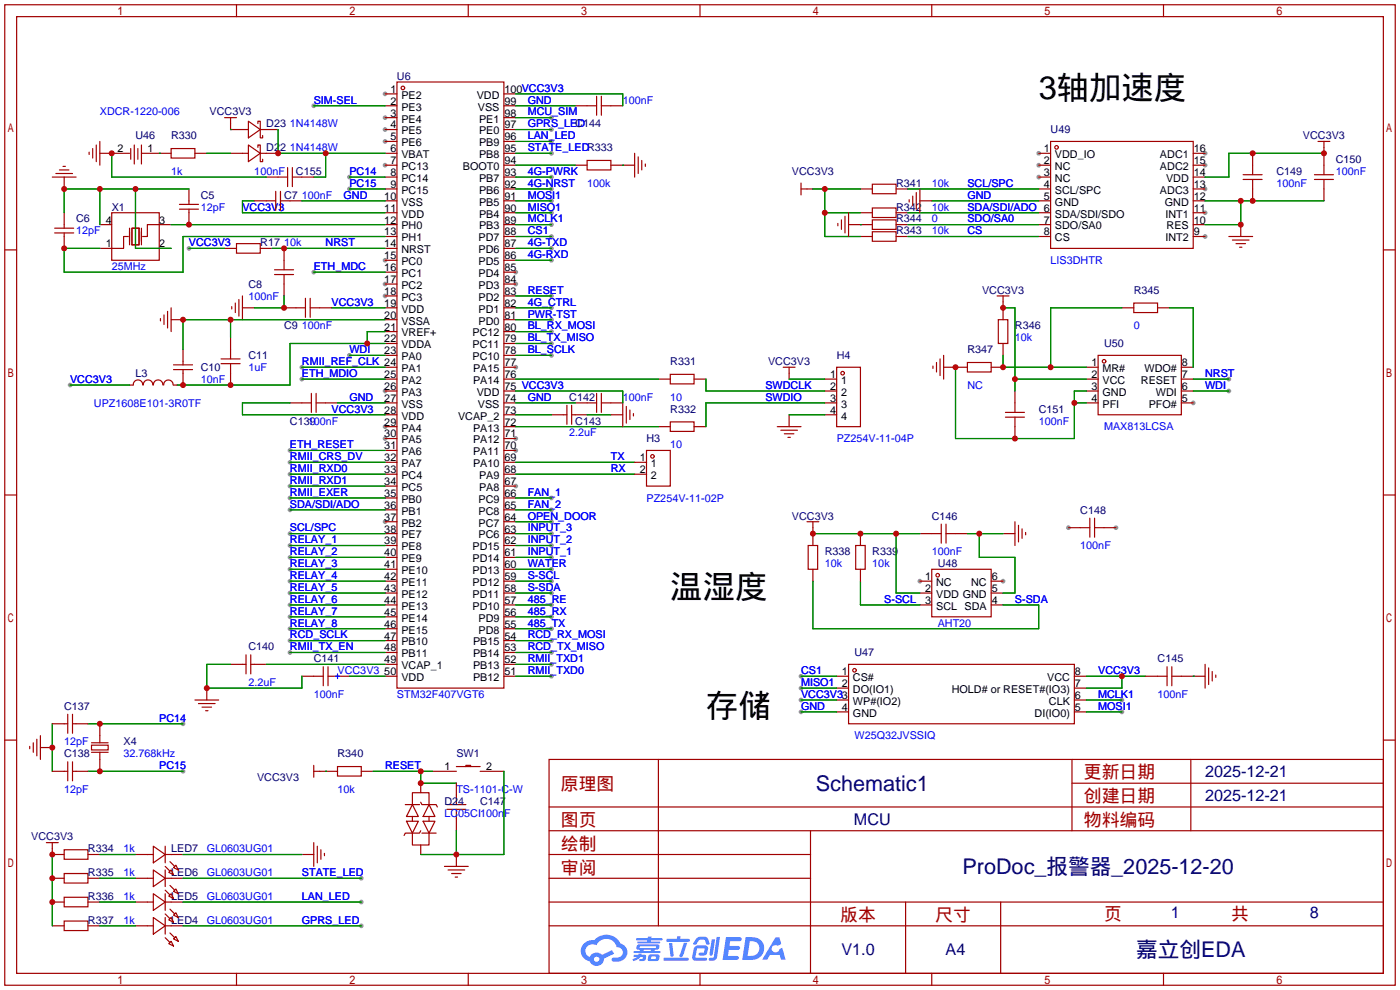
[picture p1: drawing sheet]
<svg xmlns="http://www.w3.org/2000/svg" width="299mm" height="212mm" viewBox="0 0 299 212" stroke-linecap="round" stroke-linejoin="round" font-family="sans-serif">
<g fill="#999">
<circle cx="82.3" cy="20.1" r=".51"/>
<circle cx="82.3" cy="25.1" r=".51"/>
<circle cx="82.3" cy="27.7" r=".51"/>
<circle cx="82.3" cy="30.2" r=".51"/>
<circle cx="82.3" cy="35.3" r=".51"/>
<circle cx="82.3" cy="55.6" r=".51"/>
<circle cx="82.3" cy="60.7" r=".51"/>
<circle cx="82.3" cy="63.2" r=".51"/>
<circle cx="82.3" cy="83.6" r=".51"/>
<circle cx="82.3" cy="91.2" r=".51"/>
<circle cx="82.3" cy="93.7" r=".51"/>
<circle cx="82.3" cy="111.5" r=".51"/>
<circle cx="110.2" cy="103.9" r=".51"/>
<circle cx="110.2" cy="96.3" r=".51"/>
<circle cx="110.2" cy="93.7" r=".51"/>
<circle cx="110.2" cy="78.5" r=".51"/>
<circle cx="110.2" cy="60.7" r=".51"/>
<circle cx="110.2" cy="58.2" r=".51"/>
<circle cx="196.6" cy="124.2" r=".51"/>
<circle cx="214.4" cy="124.2" r=".51"/>
<circle cx="222" cy="32.8" r=".51"/>
<circle cx="222" cy="35.3" r=".51"/>
<circle cx="222" cy="37.8" r=".51"/>
<circle cx="257.6" cy="50.5" r=".51"/>
<circle cx="257.6" cy="45.5" r=".51"/>
<circle cx="257.6" cy="40.4" r=".51"/>
<circle cx="257.6" cy="35.3" r=".51"/>
<circle cx="257.6" cy="32.8" r=".51"/>
<circle cx="228.3" cy="112.8" r=".51"/>
<circle cx="238.5" cy="112.8" r=".51"/>
<circle cx="255" cy="86.1" r=".51"/>
<circle cx="64.5" cy="81" r=".51"/>
<circle cx="67.1" cy="58.2" r=".51"/>
<circle cx="117.9" cy="144.5" r=".51"/>
<circle cx="117.9" cy="142" r=".51"/>
<circle cx="62" cy="139.4" r=".51"/>
<circle cx="62" cy="101.3" r=".51"/>
<circle cx="62" cy="103.9" r=".51"/>
<circle cx="62" cy="106.4" r=".51"/>
<circle cx="62" cy="98.8" r=".51"/>
<circle cx="40.4" cy="53.1" r=".51"/>
<circle cx="15" cy="82.3" r=".51"/>
<circle cx="64.5" cy="78.5" r=".51"/>
<circle cx="67.1" cy="22.6" r=".51"/>
<circle cx="74.7" cy="37.8" r=".51"/>
<circle cx="74.7" cy="40.4" r=".51"/>
<circle cx="39.1" cy="154.7" r=".51"/>
<circle cx="39.1" cy="164.8" r=".51"/>
<circle cx="74.7" cy="75.9" r=".51"/>
<circle cx="62" cy="96.3" r=".51"/>
<circle cx="62" cy="109" r=".51"/>
<circle cx="62" cy="114" r=".51"/>
<circle cx="62" cy="116.6" r=".51"/>
<circle cx="62" cy="119.1" r=".51"/>
<circle cx="62" cy="121.7" r=".51"/>
<circle cx="62" cy="124.2" r=".51"/>
<circle cx="62" cy="126.7" r=".51"/>
<circle cx="62" cy="129.3" r=".51"/>
<circle cx="62" cy="131.8" r=".51"/>
<circle cx="62" cy="134.4" r=".51"/>
<circle cx="62" cy="136.9" r=".51"/>
<circle cx="117.9" cy="139.4" r=".51"/>
<circle cx="117.9" cy="136.9" r=".51"/>
<circle cx="117.9" cy="134.4" r=".51"/>
<circle cx="117.9" cy="131.8" r=".51"/>
<circle cx="117.9" cy="129.3" r=".51"/>
<circle cx="117.9" cy="126.7" r=".51"/>
<circle cx="117.9" cy="124.2" r=".51"/>
<circle cx="117.9" cy="121.7" r=".51"/>
<circle cx="117.9" cy="119.1" r=".51"/>
<circle cx="117.9" cy="116.6" r=".51"/>
<circle cx="117.9" cy="114" r=".51"/>
<circle cx="117.9" cy="111.5" r=".51"/>
<circle cx="117.9" cy="106.4" r=".51"/>
<circle cx="117.9" cy="109" r=".51"/>
<circle cx="117.9" cy="75.9" r=".51"/>
<circle cx="117.9" cy="73.4" r=".51"/>
<circle cx="117.9" cy="70.9" r=".51"/>
<circle cx="117.9" cy="68.3" r=".51"/>
<circle cx="117.9" cy="65.8" r=".51"/>
<circle cx="117.9" cy="63.2" r=".51"/>
<circle cx="117.9" cy="55.6" r=".51"/>
<circle cx="117.9" cy="53.1" r=".51"/>
<circle cx="117.9" cy="50.5" r=".51"/>
<circle cx="117.9" cy="48" r=".51"/>
<circle cx="117.9" cy="45.5" r=".51"/>
<circle cx="117.9" cy="42.9" r=".51"/>
<circle cx="117.9" cy="40.4" r=".51"/>
<circle cx="117.9" cy="37.8" r=".51"/>
<circle cx="117.9" cy="32.8" r=".51"/>
<circle cx="117.9" cy="30.2" r=".51"/>
<circle cx="117.9" cy="27.7" r=".51"/>
<circle cx="117.9" cy="25.1" r=".51"/>
<circle cx="77.2" cy="187.7" r=".51"/>
<circle cx="77.2" cy="192.8" r=".51"/>
<circle cx="77.2" cy="197.9" r=".51"/>
<circle cx="171.2" cy="144.5" r=".51"/>
<circle cx="171.2" cy="147.1" r=".51"/>
<circle cx="171.2" cy="149.6" r=".51"/>
<circle cx="171.2" cy="152.1" r=".51"/>
<circle cx="239.8" cy="152.1" r=".51"/>
<circle cx="239.8" cy="149.6" r=".51"/>
<circle cx="262.6" cy="81" r=".51"/>
<circle cx="262.6" cy="83.6" r=".51"/>
</g>
<g fill="none" stroke="#a10000" stroke-width=".25">
<path d="M1 1h297.2v209.6h-297.2zM3.6 3.6h292.1v204.4h-292.1zM50.5 1v2.6M100.1 1v2.6M149.6 1v2.6M199.1 1v2.6M248.7 1v2.6M1 53.4h2.6M295.7 53.4h2.5M1 105.8h2.6M295.7 105.8h2.5M1 158.2h2.6"/>
<path d="M295.7 158.2h2.5M117.3 162.3h178.4v45.7h-178.4zM117.3 177.5h178.4M117.3 172.5h178.4M140.7 162.3v35.6M173.2 177.5v30.5M229.1 162.3v15.2M229.1 167.4h66.6M254.5 162.3v15.2M117.3 182.6h55.9M117.3 197.9h178.4M117.3 192.8h178.4"/>
<path d="M117.3 187.7h55.9M193.5 192.8v15.2M213.9 192.8v15.2M50.5 208v2.6M100.1 208v2.6M149.6 208v2.6M199.1 208v2.6M248.7 208v2.6"/>
</g>
<g fill="#5487ff">
<path d="M155.2 200.3h2.6a.48 .48 0 0 1 .7 .4 .48 .48 0 0 1-.6 .4h-1.8l-.2 1.1h1.9a.43 .43 0 0 1 .4 .4 .43 .43 0 0 1-.5 .4h-1.9l-.2 1.3h1.7a.45 .45 0 0 1 .5 .2 .45 .45 0 0 1-.1 .6h-3.3z"/>
<path d="M165.7 200.3h.9l.4 1.5-.8 .3a.84 .84 0 0 0-1.2 .3 .84 .84 0 0 0 .4 1.1 .84 .84 0 0 0 1.1-.4l.1-.2 .6-.3 .7 2.5h-1l-.2-1h-2.1l-.6 1h-1.1z"/>
<path d="M152.1 200.8h.7l-.5 3.1a.36 .36 0 0 1-.3 .3 .36 .36 0 0 1-.4-.3z"/>
<path d="M153.2 200.2h.7l-.6 4.3a1.13 1.13 0 0 1-1.8 .6l.2-.4h.7l.2-.2z"/>
<path d="M148.9 200.6l.6-.4h1a.77 .77 0 0 1 .9 .5l.3 1-.2 .2h-.5l-.3-.9-.2-.2-1 .1-.7 1-.6-.1-.1-.2z"/>
<path d="M148.4 202.4l.6-.3h1.7a.81 .81 0 0 1 .7 .5 .81 .81 0 0 1-.2 .8 .81 .81 0 0 1-.9 .8h-.7a.32 .32 0 0 1-.3-.3 .32 .32 0 0 1 .4-.3h.7l.2-.9-1.6 .1-.4 1.8 2.2 .1a.32 .32 0 0 1 .3 .4 .32 .32 0 0 1-.4 .2h-2.2l-.5-.3-.1-.5z"/>
<path d="M141.9 204.7h5a.33 .33 0 0 1 .3 .3 .33 .33 0 0 1-.3 .3h-4.9l-.2-.1z"/>
<path d="M146.1 201.5h.8l-.7 2a.98 .98 0 0 1-.7 1.1l-.3-.3z"/>
<path d="M143 201.6h.7l.3 2.5a.34 .34 0 0 1-.3 .4 .34 .34 0 0 1-.4-.3z"/>
<path d="M142.5 200.7h2.1l.3-.6h.6l-.1 .6h1.7a.32 .32 0 0 1 .4 .3 .32 .32 0 0 1-.4 .3h-4.5l-.2-.2z"/>
<path d="M135.5 204.1h.9l.1-.3h.6v.3h.8a.82 .82 0 0 1-.5 1.3h-.8v-.4l.7-.1 .1-.3a.68 .68 0 0 0-1 .4l-1.1 .4-.1-.4 .9-.5h-.7z"/>
<path d="M136 200.5h2.4l.1-.3h.7v.3h2.2l.2 .3-.2 .2h-2.3v.2h1.8l.2 .3-.2 .1h-4.5l-.1-.4h2l.1-.2h-2.3l-.1-.2z"/>
<path d="M159.4 200.3l-.8 4.9h1.7a2.5 2.5 0 0 0 3-2.5 2.5 2.5 0 0 0-3.1-2.4zM160.3 201.1a1.61 1.61 0 0 1 2 1.5 1.61 1.61 0 0 1-1.8 1.7h-.7z"/>
<path d="M136.2 202a.55 .55 0 0 0-.2 .8 .55 .55 0 0 0 .7 .2l.1 .3h-1.3v.3l5.4 .1 .3-.2-.2-.2h-1.2l.2-.3a.7 .7 0 0 0 .8-.3 .7 .7 0 0 0 0-.8l-4.2-.1zM136.8 202.3l3.3-.1 .1 .1-.2 .3h-3.2zM137.5 203h1.7l-.2 .3h-1.4z"/>
<path d="M138.6 204.2a1.05 1.05 0 0 0 0 1.2 2.91 2.91 0 0 0 2.2-.2 .98 .98 0 0 0 0-1.2h-1.6zM139.2 204.5l.9-.1 .1 .4-.2 .2-.8-.1z"/>
<path d="M124.9 201.6a2.23 2.23 0 0 0-.7 2.3 2.23 2.23 0 0 0 1.8 1.6 1.58 1.58 0 0 0 1.8 .9 1.58 1.58 0 0 0 1.3-1.5l2.2-1.1-.5-.7-2.1 1a1.65 1.65 0 0 0-2.7 .4 1.45 1.45 0 0 1-.8-1.9 1.45 1.45 0 0 1 2-.7l.3 .1a2.3 2.3 0 0 1 2.3-1.3 2.3 2.3 0 0 1 2 1.7 1.12 1.12 0 0 1 1.3 1 1.12 1.12 0 0 1-1.1 1.2h-.7a.45 .45 0 0 0-.6 .4 .45 .45 0 0 0 .5 .5 2.21 2.21 0 0 0 2.2-.5 2.21 2.21 0 0 0 .5-2.3 2.13 2.13 0 0 0-1.3-1.1 3.3 3.3 0 0 0-5.6-.7l-1.1 .1zM127 205a.57 .57 0 0 1 1.1 0 .57 .57 0 0 1-1.1 0z"/>
</g>
<g fill="none" stroke="#a10000" stroke-width=".25">
<path d="M84.8 17.5h22.9v129.6h-22.9zM11.2 37.8h5.1M11.9 37.1h3.6M12.7 36.3h2M13.5 35.6h.5M13.7 37.8v2.6M19 32.5v.5M19.8 31.8v2M20.6 31v3.5M21.3 32.8h6.4M21.3 30.2v5.1M27.9 31.8v2.2"/>
<path d="M28.7 31v4.1M29.5 31.8v2.2M30.2 32.8h6.4M30.2 31v4.1M36.6 31.8h5.1v2h-5.1zM41.7 32.8h2.5M48 25.1h2.5M49.3 25.1v2.6h3.8M49.3 32.8h3.8M53.1 31l2.5 1.8-2.5 1.7zM53.1 25.9l2.5 1.8-2.5 1.8zM55.1 31.5v-.5h.5v3.5h.5v-.5"/>
<path d="M55.1 26.4v-.5h.5v3.6h.5v-.5M55.6 27.7h3.8M55.6 32.8h3.8M56.9 37.8h4.6M61.5 35.8v4.1M62.5 37.8h4.6M62.5 35.8v4.1M82.3 20.1h2.5M82.3 22.6h2.5M82.3 25.1h2.5M82.3 27.7h2.5M82.3 30.2h2.5"/>
<path d="M82.3 32.8h2.5M82.3 35.3h2.5M82.3 37.8h2.5M107.7 20.1h2.5M107.7 22.6h2.5M107.7 25.1h2.5M107.7 27.7h2.5M107.7 30.2h2.5M107.7 32.8h2.5M107.7 35.3h2.5M107.7 37.8h2.5M122.9 22.6h4.6"/>
<path d="M122.9 35.3h2.6M125.5 34.3h5.1v2h-5.1zM127.5 20.6v4M128.5 22.6h4.6M128.5 20.6v4M130.6 35.3h5M135.6 32.8v5M136.4 33.5v3.6M137.2 34.3v2M137.9 35.1v.5M171.2 39.1v2.6M186.4 39.4h5.1v2h-5.1z"/>
<path d="M222 32.8h2.5M222 35.3h2.5M222 37.8h2.5M224.5 30.2h30.5v22.9h-30.5zM255 32.8h2.6M255 35.3h2.6M255 37.8h2.6M265.7 37.3h4M265.7 38.4h4M267.7 32.8v4.5M267.7 38.4v4.5M280.9 37.3h4.1"/>
<path d="M280.9 38.4h4.1M281.7 30.2h2.5M283 30.2v7.1M283 38.4v4.5M11.7 48.8h4M11.7 49.8h4M13.7 45.5v3.3M13.7 49.8v3.3M21.3 48h2.6M23.9 45.5h10.1v10.1h-10.1zM27.4 50.5h-1v2.6h-5.1M27.7 48.8v3.5"/>
<path d="M28.2 48.8h1.5v3.5h-1.5zM30.2 48.8v3.5M34 53.1h2.6M36.6 48h-5.1v2.5h-1M38.4 44.7h4M38.4 43.7h4M40.4 40.4v3.3M40.4 44.7v3.3M48 53.1h2.5M50.5 52.1h5.1v2h-5.1zM54.4 42.9h4.5M55.6 53.1h2.6"/>
<path d="M58.7 58.7h4M58.7 57.7h4M58.9 40.9v4.1M59.9 42.9h4.6M59.9 40.9v4.1M60.7 53.1v4.6M60.7 58.7v4.5M82.3 40.4h2.5M82.3 42.9h2.5M82.3 45.5h2.5M82.3 48h2.5M82.3 50.5h2.5"/>
<path d="M82.3 53.1h2.5M82.3 55.6h2.5M82.3 58.2h2.5M107.7 40.4h2.5M107.7 42.9h2.5M107.7 45.5h2.5M107.7 48h2.5M107.7 50.5h2.5M107.7 53.1h2.5M107.7 55.6h2.5M107.7 58.2h2.5M171.2 40.4h2.5"/>
<path d="M179.1 47.8v.5M179.8 47v2M180.6 46.2v3.6M181.4 48h5M181.4 45.5v5M183.9 40.4h2.5M183.9 45.5h2.5M183.9 50.5h2.5M186.4 44.4h5.1v2.1h-5.1zM186.4 49.5h5.1v2.1h-5.1zM186.4 47h5.1v2h-5.1zM191.5 40.4h2.6"/>
<path d="M191.5 45.5h2.6M191.5 48h2.6M191.5 50.5h2.6M194.3 42.7v.5M195.1 41.9v2M195.8 41.1v3.6M196.6 42.9h2.5M196.6 40.4v5.1M222 40.4h2.5M222 42.9h2.5M222 45.5h2.5M222 48h2.5"/>
<path d="M222 50.5h2.5M255 40.4h2.6M255 42.9h2.6M255 45.5h2.6M255 48h2.6M255 50.5h2.6M262.6 50.5h5.1M263.4 51.3h3.6M264.2 52.1h2M264.9 52.8h.5M265.2 48v2.5M34.3 68.1v.5"/>
<path d="M35.1 67.3v2M35.8 66.5v3.6M36.6 68.3h2.5M36.6 65.8v5.1M37.1 79h4M37.1 78h4M39.1 74.7v3.3M39.1 79v3.3M47.2 77.7h4.1M47.2 76.7h4.1M49.3 72.1v4.6M49.3 77.7v4.6"/>
<path d="M49.5 65.5v.5M50.3 64.8v2M51.1 64v3.6M51.8 65.8h2.6M51.8 63.2v5.1M60.7 65.8h4.6M65.3 63.8v4M66.3 65.8h4.6M66.3 63.8v4M82.3 60.7h2.5M82.3 63.2h2.5M82.3 65.8h2.5"/>
<path d="M82.3 68.3h2.5M82.3 70.9h2.5M82.3 73.4h2.5M82.3 75.9h2.5M82.3 78.5h2.5M107.7 60.7h2.5M107.7 63.2h2.5M107.7 65.8h2.5M107.7 68.3h2.5M107.7 70.9h2.5M107.7 73.4h2.5M107.7 75.9h2.5"/>
<path d="M107.7 78.5h2.5M167.4 78.5h2.5M168.7 78.5v2.5M178.8 78.5h5.1v12.7h-5.1zM199.4 78.2v.5M200.2 77.5v2M200.9 76.7v3.6M201.7 78.5h5.1M201.7 75.9v5.1M206.8 77.5h5v2h-5zM211.8 78.5h2.6M213.1 63.2h2.5"/>
<path d="M213.4 68.3h2v5.1h-2zM214.4 63.2v5.1M214.4 73.4v2.5M232.2 78.5h2.5M234.7 75.9h17.8v12.7h-17.8zM239.8 65.8h2.5M242.3 64.8h5.1v2h-5.1zM247.4 65.8h2.5M252.5 78.5h2.5M27.7 82.3h.7M28.5 82.3a1.01 1.01 0 0 1 1-1.1 1.01 1.01 0 0 1 1 1.1M30.6 82.3a1.01 1.01 0 0 1 1-1.1 1.01 1.01 0 0 1 1.1 1.1"/>
<path d="M32.8 82.3a1.01 1.01 0 0 1 1-1.1 1.01 1.01 0 0 1 1 1.1M35 82.3a1.01 1.01 0 0 1 1-1.1 1.01 1.01 0 0 1 1 1.1M37.1 82.3h.7M62 86.1h4.5M66.5 84.1v4M67.6 86.1h4.5M67.6 84.1v4M82.3 81h2.5M82.3 83.6h2.5M82.3 86.1h2.5M82.3 88.6h2.5M82.3 91.2h2.5"/>
<path d="M82.3 93.7h2.5M82.3 96.3h2.5M82.3 98.8h2.5M107.7 81h2.5M107.7 83.6h2.5M107.7 86.1h2.5M107.7 88.6h2.5M107.7 91.2h2.5M107.7 93.7h2.5M107.7 96.3h2.5M107.7 98.8h2.5M117.9 88.6h3.3"/>
<path d="M121.2 86.6v4.1M122.2 88.6h3.3M122.2 86.6v4.1M122.9 86.1h4.6M127.5 84.1v4M128.5 86.1h4.6v5.1M128.5 84.1v4M130.6 88.6h2.5M133.9 86.9v3.5M134.6 87.6v2.1M135.4 88.4v.5M135.6 98.8h2.6"/>
<path d="M138.2 96.3h5.1v7.6h-5.1zM140.7 81h2.6M140.7 91.2h2.6M143.3 80h5v2h-5zM143.3 90.2h5v2h-5zM148.3 81h2.6M148.3 91.2h2.6M166.1 91.2h5.1M166.9 91.9h3.5M167.6 92.7h2.1M168.4 93.5h.5M168.7 88.6v2.6"/>
<path d="M176.3 81h2.5M176.3 83.6h2.5M176.3 86.1h2.5M176.3 88.6h2.5M214.9 88.1h4M214.9 89.2h4M216.9 83.6v4.5M216.9 89.2v4.5M232.2 81h2.5M232.2 83.6h2.5M232.2 86.1h2.5M252.5 81h2.5"/>
<path d="M252.5 83.6h2.5M252.5 86.1h2.5M82.3 101.3h2.5M82.3 103.9h2.5M82.3 106.4h2.5M82.3 109h2.5M82.3 111.5h2.5M82.3 114h2.5M82.3 116.6h2.5M82.3 119.1h2.5M107.7 101.3h2.5M107.7 103.9h2.5"/>
<path d="M107.7 106.4h2.5M107.7 109h2.5M107.7 111.5h2.5M107.7 114h2.5M107.7 116.6h2.5M107.7 119.1h2.5M135.6 101.3h2.6M172.5 111.5h2.5M172.7 116.6h2.1v5.1h-2.1zM173.7 111.5v5.1M182.9 116.6h2v5.1h-2zM183.9 114v2.6"/>
<path d="M196.6 114h4.6M201.2 112v4.1M202.2 114h4.6M202.2 112v4.1M214.4 114h2.5M216.9 111.5v5.1M217.7 112.3v3.5M218.4 113v2.1M219.2 113.8v.5M228.3 112.8h4.6M232.9 110.7v4.1M233.9 112.8h4.6"/>
<path d="M233.9 110.7v4.1M52.6 140v4M53.6 140v4M82.3 121.7h2.5M82.3 124.2h2.5M82.3 126.7h2.5M82.3 129.3h2.5M82.3 131.8h2.5M82.3 134.4h2.5M82.3 136.9h2.5M82.3 139.4h2.5M107.7 121.7h2.5"/>
<path d="M107.7 124.2h2.5M107.7 126.7h2.5M107.7 129.3h2.5M107.7 131.8h2.5M107.7 134.4h2.5M107.7 136.9h2.5M107.7 139.4h2.5M173.7 121.7v2.5M183.9 121.7v2.5M196.6 124.2h2.5M196.6 126.7h2.5M196.6 129.3h2.5"/>
<path d="M199.1 121.7h12.7v10.1h-12.7zM211.8 124.2h2.6M211.8 126.7h2.6M211.8 129.3h2.6M6.3 159.5v.5M7.1 158.8v2M7.9 158v3.5M8.6 159.8h2.6M8.6 157.2v5.1M11.2 154.7h3.3M14.5 152.7v4M15.5 152.7v4"/>
<path d="M15.5 154.7h3.3M19.6 159.3h3.5v1h-3.5zM19.6 158.8h3.5M21.3 154.7v4.1M41.7 149.6h5M42.4 150.4h3.6M43.2 151.1h2M43.9 151.9h.5M44.2 147.1v2.5M49.3 142h3.3M53.6 142h3.3M64.5 144.5h4.6"/>
<path d="M69.1 142.5v4.1M70.1 144.5h4.6M70.1 142.5v4.1M82.3 142h2.5M82.3 144.5h2.5M107.7 142h2.5M107.7 144.5h2.5M178.8 144.5h2.6M178.8 149.6h2.6M178.8 147.1h2.6M178.8 152.1h2.6M181.4 142h48.2v12.7h-48.2z"/>
<path d="M229.6 144.5h2.6M229.6 149.6h2.6M229.6 147.1h2.6M229.6 152.1h2.6M244.9 144.5h4.5M249.4 142.5v4.1M250.4 144.5h7.2M250.4 142.5v4.1M257.6 142v5.1M258.3 142.7v3.6M259.1 143.5v2M259.8 144.3v.5"/>
<path d="M11.2 164.8h3.3M14.5 162.8v4.1M15.5 162.8v4.1M15.5 164.8h3.3M19.6 160.8h3.5M21.3 160.8v4M67.1 164.8h5M67.1 163.6v2.5M72.1 163.8h5.1v2.1h-5.1zM77.2 164.8h2.6M86.6 172h3.1M86.9 175.5h2.5l-1.3 2.6z"/>
<path d="M88.1 172l1.3 2.5h-2.5zM88.1 178.1v2.5h3.6v-2.5M88.1 172v-2.6h3.6v2.6M88.1 174.5v1M89.9 177.5l-.2 .6h-3.1l-.2 .5M89.9 171.5l.3 .5h3l.3 .5M89.9 167.4v2M90.2 178.1h3M90.4 175.5h2.6l-1.3 2.6zM91.7 172l1.3 2.5h-2.6zM91.7 174.5v1M92.5 164.8h5"/>
<path d="M95.5 173h4.1M95.5 172h4.1M97.5 163.8h5.1M97.5 167.4v4.6M97.5 173v4.5M99.6 163.8v-.2h1v.2M102.6 164.8h5.1M9.9 180.1h2.5M11.2 197.9h2.5M11.2 192.8h2.5M11.2 187.7h2.5M11.2 180.1v2.5h2.5"/>
<path d="M13.7 181.6h5.1v2h-5.1zM13.7 186.7h5.1v2h-5.1zM13.7 191.8h5.1v2h-5.1zM13.7 196.9h5.1v2h-5.1zM18.8 197.9h2.5M18.8 192.8h2.5M18.8 187.7h2.5M18.8 182.6h2.5M29 197.9h3.8M29 192.8h3.8M29 187.7h3.8M29 182.6h3.8"/>
<path d="M32.8 196.1l2.5 1.8-2.5 1.7zM32.8 191l2.5 1.8-2.5 1.8zM32.8 185.9l2.5 1.8-2.5 1.8zM32.8 180.8l2.5 1.8-2.5 1.8zM35.3 197.9h3.8M35.3 180.8v3.6M35.3 185.9v3.6M35.3 191v3.6M35.3 196.1v3.5M35.3 195.3l1 1M35.3 192.8h3.8M35.3 190.2l1 1.1"/>
<path d="M35.3 187.7h3.8M35.3 185.2l1 1M35.3 182.6h3.8M36.1 196.6l.5-.5 .5 1zM36.1 191.5l.5-.5 .5 1zM36.1 186.4l.5-.5 .5 1zM36.3 199.4l1 1M36.3 194.3l1 1M36.3 189.2l1 1M36.3 184.2l1 1M37.6 195.1l.5 1-1-.5zM37.6 190l.5 1-1-.5z"/>
<path d="M37.6 184.9l.5 1-1-.5zM64.5 182.6h2.6M67.1 180.1v5.1M67.8 180.8v3.6M68.6 181.6v2M69.3 182.4v.5M89.9 180.6v2M95 185.2h5.1M95.8 185.9h3.5M96.5 186.7h2.1M97.3 187.5h.5M97.5 182.6v2.6"/>
<path d="M35.3 200.4l1 1M36.1 201.7l.5-.5 .5 1zM37.6 200.2l.5 1-1-.5z"/>
<circle cx="86.1" cy="18.8" r=".38"/>
<circle cx="225.8" cy="31.5" r=".38"/>
<circle cx="180.1" cy="79.8" r=".38"/>
<circle cx="236" cy="77.2" r=".38"/>
<circle cx="139.4" cy="97.5" r=".38"/>
<circle cx="200.4" cy="122.9" r=".38"/>
<circle cx="182.6" cy="143.3" r=".38"/>
</g>
<g fill="none" stroke="#008700" stroke-width=".25">
<path d="M23.9 32.8v5h33M34 32.8h.1M44.2 32.8h5.1M49.3 27.7h.1M59.4 27.7v5.1h22.9M67.1 22.6h15.2M69.6 32.8v5h-2.5M74.7 37.8h7.6M110.2 22.6h12.7M110.2 32.8h7.7M110.2 37.8h7.7M110.2 20.1h22.9v2.5"/>
<path d="M110.2 35.3h12.7M110.2 30.2h7.7M110.2 27.7h7.7M110.2 25.1h7.7M133.1 35.3h.1M283 32.8h-20.4v5h-5M21.3 40.4v7.6M29 40.4v12.7h7.6M36.6 48h45.7M40.4 53.1h7.6M40.4 40.4h-26.7v5.1M54.4 42.9h-2.6v2.6h30.5"/>
<path d="M58.2 53.1h24.1M64.5 42.9h17.8M67.1 58.2h15.2M74.7 40.4h7.6M82.3 50.5h-43.2v7.7h-25.4v-5.1h7.6M110.2 45.5h7.7M110.2 42.9h7.7M110.2 48h7.7M110.2 53.1h7.7M110.2 50.5h7.7M110.2 40.4h7.7M110.2 55.6h7.7"/>
<path d="M173.7 40.4h10.2M176.3 45.5h7.6M176.3 40.4v10.1h7.6M183.9 48h.1M194.1 45.5h27.9M194.1 48h27.9M194.1 50.5h27.9M194.1 40.4h27.9M199.1 42.9h22.9M257.6 42.9h25.4M265.2 42.9v5.1h-7.6M49.3 68.3v3.8"/>
<path d="M60.7 63.2v2.6h-6.3M64.5 78.5h17.8M70.9 65.8h11.4M74.7 75.9h7.6M82.3 68.3h-43.2v6.4M82.3 73.4h-20.3v8.9h-24.2M82.3 70.9h-3.8v2.5M110.2 65.8h7.7M110.2 73.4h7.7M110.2 70.9h7.7M110.2 68.3h7.7M110.2 75.9h7.7"/>
<path d="M110.2 63.2h7.7M204.2 78.5v15.2h25.4v-10.1h2.6M214.4 65.8h2.5v17.8M214.4 75.9v2.6h17.8M239.8 65.8h-15.3v12.7M249.9 65.8h5.1v12.7M15 82.3h12.7M62 98.8h20.3M62 86.1h-10.2v2.5h30.5M62 96.3h20.3M64.5 81h17.8M72.1 86.1h10.2"/>
<path d="M110.2 81h30.5M110.2 98.8h25.4M110.2 86.1h12.7M110.2 88.6h7.7M110.2 83.6h22.9v2.5M110.2 91.2h30.5M125.5 88.6h5.1M150.9 81v2.6h25.4M168.7 81h7.6M168.7 88.6h7.6M176.3 86.1h-25.4v5.1M216.9 81h15.3"/>
<path d="M229.6 86.1h2.6M255 81h7.6M255 83.6h7.6M62 101.3h20.3M62 103.9h20.3M62 106.4h20.3M62 109h20.3M62 114h20.3M62 116.6h20.3M62 119.1h20.3M110.2 101.3h25.4M110.2 106.4h7.7"/>
<path d="M110.2 109h7.7M110.2 114h7.7M110.2 116.6h7.7M110.2 119.1h7.7M110.2 111.5h7.7M173.7 114h22.9M191.5 114v12.7h5.1M206.8 114h7.6M209.3 114v5.1h7.6v7.6h-2.5M62 139.4h20.3M62 121.7h20.3M62 124.2h20.3"/>
<path d="M62 126.7h20.3M62 129.3h20.3M62 131.8h20.3M62 134.4h20.3M62 136.9h20.3M110.2 139.4h7.7M110.2 121.7h7.7M110.2 124.2h7.7M110.2 126.7h7.7M110.2 129.3h7.7M110.2 131.8h7.7M110.2 134.4h7.7"/>
<path d="M110.2 136.9h7.7M173.7 124.2v10.2h48.3v-5.1h-7.6M183.9 124.2v5.1h12.7M11.2 154.7v10.1M18.8 154.7h20.3M49.3 142h-5.1v5.1h20.3v-2.6M56.9 142h25.4M74.7 144.5h7.6M110.2 144.5h7.7M110.2 142h7.7M171.2 144.5h7.6M171.2 147.1h7.6"/>
<path d="M171.2 149.6h7.6M171.2 152.1h7.6M232.2 144.5h12.7M232.2 149.6h7.6M232.2 152.1h7.6M239.8 144.5v2.6h-7.6M255 144.5h.1M18.8 164.8h20.3M69.6 164.8h.1M79.8 164.8h12.7M89.9 164.8v2.6h7.6M97.5 177.5v5.1"/>
<path d="M107.7 164.8v17.8h-17.8M11.2 182.6v15.3M21.3 197.9h7.7M21.3 192.8h7.7M21.3 187.7h7.7M21.3 182.6h7.7M39.1 197.9h38.1M39.1 192.8h38.1M39.1 187.7h38.1M39.1 182.6h25.4"/>
</g>
<path d="M71.6 144.5h1M72.1 144v1" fill="none" stroke="#00f" stroke-width=".25"/>
<g fill="#c00">
<circle cx="40.4" cy="48" r=".63"/>
<circle cx="13.7" cy="53.1" r=".63"/>
<circle cx="13.7" cy="40.4" r=".63"/>
<circle cx="21.3" cy="40.4" r=".63"/>
<circle cx="29" cy="40.4" r=".63"/>
<circle cx="60.7" cy="53.1" r=".63"/>
<circle cx="60.7" cy="65.8" r=".63"/>
<circle cx="78.5" cy="73.4" r=".63"/>
<circle cx="49.3" cy="82.3" r=".63"/>
<circle cx="39.1" cy="82.3" r=".63"/>
<circle cx="49.3" cy="68.3" r=".63"/>
<circle cx="39.1" cy="68.3" r=".63"/>
<circle cx="59.4" cy="32.8" r=".63"/>
<circle cx="69.6" cy="32.8" r=".63"/>
<circle cx="21.3" cy="154.7" r=".63"/>
<circle cx="21.3" cy="164.8" r=".63"/>
<circle cx="11.2" cy="159.8" r=".63"/>
<circle cx="44.2" cy="147.1" r=".63"/>
<circle cx="11.2" cy="192.8" r=".63"/>
<circle cx="11.2" cy="187.7" r=".63"/>
<circle cx="11.2" cy="182.6" r=".63"/>
<circle cx="239.8" cy="144.5" r=".63"/>
<circle cx="173.7" cy="114" r=".63"/>
<circle cx="183.9" cy="114" r=".63"/>
<circle cx="191.5" cy="114" r=".63"/>
<circle cx="209.3" cy="114" r=".63"/>
<circle cx="89.9" cy="164.8" r=".63"/>
<circle cx="89.9" cy="167.4" r=".63"/>
<circle cx="97.5" cy="182.6" r=".63"/>
<circle cx="176.3" cy="40.4" r=".63"/>
<circle cx="176.3" cy="45.5" r=".63"/>
<circle cx="265.2" cy="48" r=".63"/>
<circle cx="265.2" cy="42.9" r=".63"/>
<circle cx="267.7" cy="42.9" r=".63"/>
<circle cx="283" cy="32.8" r=".63"/>
<circle cx="267.7" cy="32.8" r=".63"/>
<circle cx="214.4" cy="78.5" r=".63"/>
<circle cx="224.5" cy="78.5" r=".63"/>
<circle cx="204.2" cy="78.5" r=".63"/>
<circle cx="216.9" cy="93.7" r=".63"/>
<circle cx="229.6" cy="86.1" r=".63"/>
<circle cx="214.4" cy="65.8" r=".63"/>
<circle cx="216.9" cy="81" r=".63"/>
<circle cx="23.9" cy="32.8" r=".63"/>
</g>
<g font-size="6.9">
<text x="222" y="21.2">3轴加速度</text>
<text x="143.3" y="127.9">温湿度</text>
<text x="150.9" y="153.3">存储</text>
</g>
<g font-size="4.6" fill="#000080">
<text x="174.4" y="169">Schematic1</text>
<text x="205.7" y="186.8">ProDoc_报警器_2025-12-20</text>
<text x="242.8" y="204.6">嘉立创EDA</text>
</g>
<g font-size="3.8" fill="#a00000">
<text x="231.6" y="166.4">更新日期</text>
<text x="119.9" y="168.9">原理图</text>
<text x="231.6" y="171.5">创建日期</text>
<text x="119.9" y="176.5">图页</text>
<text x="231.6" y="176.5">物料编码</text>
<text x="119.9" y="181.6">绘制</text>
<text x="119.9" y="186.7">审阅</text>
<text x="179.6" y="196.9">版本</text>
<text x="199.9" y="196.9">尺寸</text>
<text x="236" y="196.6">页</text>
<text x="263.1" y="196.6">共</text>
</g>
<g font-size="3.5" fill="#000080">
<text x="257.6" y="166.1">2025-12-21</text>
<text x="257.6" y="171.1">2025-12-21</text>
<text x="182.5" y="176.2">MCU</text>
<text x="250.2" y="196.3">1</text>
<text x="280" y="196.3">8</text>
<text x="179.8" y="204.2">V1.0</text>
<text x="202.1" y="204.2">A4</text>
</g>
<g font-size="2.3" fill="#000080">
<text x="84.8" y="17.1">U6</text>
<text x="29" y="29.8">U46</text>
<text x="36.6" y="29.8">R330</text>
<text x="44.8" y="24.7">VCC3V3</text>
<text x="56.9" y="27.2">D23</text>
<text x="122.9" y="27.2">C144</text>
<text x="224.5" y="28.5">U49</text>
<text x="278.5" y="29.8">VCC3V3</text>
<text x="56.9" y="32.3">D22</text>
<text x="285.5" y="34.8">C150</text>
<text x="63.2" y="37.4">C155</text>
<text x="169.2" y="37.4">VCC3V3</text>
<text x="191.5" y="39.9">R341</text>
<text x="272.8" y="37.4">C149</text>
<text x="16.3" y="47.5">C6</text>
<text x="23.9" y="45">X1</text>
<text x="42.9" y="42.5">C5</text>
<text x="60.7" y="42.5">C7</text>
<text x="191.5" y="45">R342</text>
<text x="191.5" y="47.5">R344</text>
<text x="55.6" y="52.6">R17</text>
<text x="191.5" y="50.1">R343</text>
<text x="53.1" y="61.5">C8</text>
<text x="209.9" y="62.8">VCC3V3</text>
<text x="242.3" y="62.8">R345</text>
<text x="60.7" y="70.4">C9</text>
<text x="216.9" y="70.4">R346</text>
<text x="53.1" y="76.8">C11</text>
<text x="178.8" y="76.8">H4</text>
<text x="206.8" y="75.5">R347</text>
<text x="236" y="74.2">U50</text>
<text x="29" y="80.6">L3</text>
<text x="42.9" y="79.3">C10</text>
<text x="143.3" y="78">R331</text>
<text x="164.2" y="78">VCC3V3</text>
<text x="121.7" y="85.6">C142</text>
<text x="143.3" y="88.2">R332</text>
<text x="222" y="88.2">C151</text>
<text x="62" y="90.7">C139</text>
<text x="122.9" y="90.7">C143</text>
<text x="138.2" y="94.5">H3</text>
<text x="169.2" y="111">VCC3V3</text>
<text x="199.1" y="111">C146</text>
<text x="230.9" y="109.8">C148</text>
<text x="176.3" y="118.7">R338</text>
<text x="186.4" y="118.7">R339</text>
<text x="200.4" y="121.2">U48</text>
<text x="53.1" y="139">C140</text>
<text x="67.1" y="141.5">C141</text>
<text x="182.6" y="140.3">U47</text>
<text x="247.4" y="141.5">C145</text>
<text x="13.7" y="151.7">C137</text>
<text x="13.7" y="161.8">C138</text>
<text x="26.4" y="159.3">X4</text>
<text x="72.1" y="161.8">R340</text>
<text x="97.5" y="161.8">SW1</text>
<text x="54.9" y="166.9">VCC3V3</text>
<text x="95" y="172">D24</text>
<text x="102.6" y="172">C147</text>
<text x="6.7" y="179.6">VCC3V3</text>
<text x="18.8" y="182.2">R334</text>
<text x="36.6" y="182.2">LED7</text>
<text x="18.8" y="187.2">R335</text>
<text x="36.6" y="187.2">LED6</text>
<text x="18.8" y="192.3">R336</text>
<text x="18.8" y="197.4">R337</text>
<text x="36.6" y="197.4">LED4</text>
<text x="36.6" y="192.3">LED5</text>
</g>
<g font-size="2.3" fill="#00f">
<text x="67.1" y="22.1">SIM-SEL</text>
<text x="112.8" y="22.1">GND</text>
<text x="133.1" y="22.1">100nF</text>
<text x="21.3" y="24.7">XDCR-1220-006</text>
<text x="62" y="27.2">1N4148W</text>
<text x="112.8" y="29.8">LAN_LED</text>
<text x="112.8" y="27.2">GPRS_LED</text>
<text x="112.8" y="24.7">MCU_SIM</text>
<text x="62" y="32.3">1N4148W</text>
<text x="112.8" y="32.3">STATE_LEDR333</text>
<text x="36.6" y="37.4">1k</text>
<text x="54.4" y="37.4">100nF</text>
<text x="74.7" y="37.4">PC14</text>
<text x="74.7" y="39.9">PC15</text>
<text x="112.8" y="39.9">4G-NRST</text>
<text x="112.8" y="37.4">4G-PWRK</text>
<text x="125.5" y="39.9">100k</text>
<text x="199.1" y="39.9">10k</text>
<text x="206.8" y="39.9">SCL/SPC</text>
<text x="272.8" y="39.9">100nF</text>
<text x="285.5" y="37.4">100nF</text>
<text x="42.9" y="45">12pF</text>
<text x="51.8" y="45">VCC3V3</text>
<text x="64.5" y="42.5">100nF</text>
<text x="73.4" y="42.5">GND</text>
<text x="112.8" y="47.5">MCLK1</text>
<text x="112.8" y="45">MISO1</text>
<text x="112.8" y="42.5">MOSI1</text>
<text x="199.1" y="45">10k</text>
<text x="199.1" y="47.5">0</text>
<text x="206.8" y="42.5">GND</text>
<text x="206.8" y="45">SDA/SDI/ADO 6</text>
<text x="206.8" y="47.5">SDO/SA0</text>
<text x="16.3" y="50.1">12pF</text>
<text x="40.4" y="52.6">VCC3V3</text>
<text x="60.7" y="52.6">10k</text>
<text x="69.6" y="52.6">NRST</text>
<text x="112.8" y="52.6">4G-TXD</text>
<text x="112.8" y="50.1">CS1</text>
<text x="199.1" y="50.1">10k</text>
<text x="206.8" y="50.1">CS</text>
<text x="23.9" y="57.7">25MHz</text>
<text x="67.1" y="57.7">ETH_MDC</text>
<text x="112.8" y="55.2">4G-RXD</text>
<text x="224.5" y="56.4">LIS3DHTR</text>
<text x="53.1" y="64.1">100nF</text>
<text x="70.9" y="65.3">VCC3V3</text>
<text x="112.8" y="65.3">4G_CTRL</text>
<text x="112.8" y="62.8">RESET</text>
<text x="64.5" y="70.4">100nF</text>
<text x="112.8" y="70.4">BL_RX_MOSI</text>
<text x="112.8" y="67.9">PWR-TST</text>
<text x="242.3" y="70.4">0</text>
<text x="74.7" y="75.5">WDI</text>
<text x="112.8" y="75.5">BL_SCLK</text>
<text x="112.8" y="72.9">BL_TX_MISO</text>
<text x="216.9" y="72.9">10k</text>
<text x="15" y="81.8">VCC3V3</text>
<text x="42.9" y="81.8">10nF</text>
<text x="53.1" y="79.3">1uF</text>
<text x="64.5" y="80.6">ETH_MDIO</text>
<text x="64.5" y="78">RMII_REF_CLK 24</text>
<text x="163.6" y="83.1">SWDCLK</text>
<text x="206.8" y="83.1">NC</text>
<text x="257.6" y="80.6">NRST</text>
<text x="257.6" y="83.1">WDI</text>
<text x="20.1" y="86.9">UPZ1608E101-3R0TF</text>
<text x="70.9" y="88.2">VCC3V3</text>
<text x="74.7" y="85.6">GND</text>
<text x="112.8" y="85.6">GND</text>
<text x="133.1" y="85.6">100nF</text>
<text x="143.3" y="85.6">10</text>
<text x="163.6" y="85.6">SWDIO</text>
<text x="62" y="95.8">ETH_RESET</text>
<text x="65.8" y="90.7">100nF</text>
<text x="121.7" y="93.3">2.2uF</text>
<text x="143.3" y="95.8">10</text>
<text x="178.8" y="94.5">PZ254V-11-04P</text>
<text x="222" y="90.7">100nF</text>
<text x="236" y="92">MAX813LCSA</text>
<text x="62" y="100.9">RMII_RXD0</text>
<text x="62" y="98.3">RMII_CRS_DV</text>
<text x="130.6" y="100.9">RX</text>
<text x="130.6" y="98.3">TX</text>
<text x="62" y="103.4">RMII_RXD1</text>
<text x="62" y="106">RMII_EXER</text>
<text x="112.8" y="106">FAN_1</text>
<text x="138.2" y="107.2">PZ254V-11-02P</text>
<text x="62" y="108.5">SDA/SDI/ADO</text>
<text x="62" y="113.6">SCL/SPC</text>
<text x="112.8" y="113.6">INPUT_3</text>
<text x="112.8" y="111">OPEN_DOOR</text>
<text x="112.8" y="108.5">FAN_2</text>
<text x="62" y="116.1">RELAY_1</text>
<text x="62" y="118.7">RELAY_2</text>
<text x="112.8" y="118.7">INPUT_1</text>
<text x="112.8" y="116.1">INPUT_2</text>
<text x="199.1" y="118.7">100nF</text>
<text x="230.9" y="117.4">100nF</text>
<text x="62" y="121.2">RELAY_3</text>
<text x="62" y="123.7">RELAY_4</text>
<text x="112.8" y="123.7">S-SCL</text>
<text x="112.8" y="121.2">WATER</text>
<text x="176.3" y="121.2">10k</text>
<text x="186.4" y="121.2">10k</text>
<text x="62" y="126.3">RELAY_5</text>
<text x="62" y="128.8">RELAY_6</text>
<text x="62" y="131.4">RELAY_7</text>
<text x="112.8" y="131.4">485_RX</text>
<text x="112.8" y="128.8">485_RE</text>
<text x="112.8" y="126.3">S-SDA</text>
<text x="189" y="128.8">S-SCL</text>
<text x="216.9" y="128.8">S-SDA</text>
<text x="62" y="133.9">RELAY_8</text>
<text x="62" y="136.4">RCD_SCLK</text>
<text x="112.8" y="136.4">RCD_RX_MOSI</text>
<text x="112.8" y="133.9">485_TX</text>
<text x="200.4" y="133.9">AHT20</text>
<text x="62" y="139">RMII_TX_EN</text>
<text x="112.8" y="141.5">RMII_TXD1</text>
<text x="112.8" y="139">RCD_TX_MISO</text>
<text x="53.1" y="146.6">2.2uF</text>
<text x="67.1" y="149.1">100nF</text>
<text x="72.1" y="144.1">VCC3V3</text>
<text x="84.8" y="149.1">STM32F407VGT6</text>
<text x="112.8" y="144.1">RMII_TXD0</text>
<text x="171.2" y="144.1">CS1</text>
<text x="171.2" y="146.6">MISO1</text>
<text x="171.2" y="149.1">VCC3V33</text>
<text x="234.7" y="144.1">VCC3V3</text>
<text x="234.7" y="149.1">MCLK1</text>
<text x="247.4" y="149.1">100nF</text>
<text x="34" y="154.2">PC14</text>
<text x="171.2" y="151.7">GND</text>
<text x="234.7" y="151.7">MOSI1</text>
<text x="13.7" y="159.3">12pF</text>
<text x="26.4" y="161.8">32.768kHz</text>
<text x="182.6" y="158">W25Q32JVSSIQ</text>
<text x="34" y="164.4">PC15</text>
<text x="82.3" y="164.4">RESET</text>
<text x="13.7" y="169.5">12pF</text>
<text x="72.1" y="169.5">10k</text>
<text x="97.5" y="169.5">TS-1101-C-W</text>
<text x="95" y="174.5">LC05CI100nF</text>
<text x="26.4" y="182.2">1k</text>
<text x="44.2" y="182.2">GL0603UG01</text>
<text x="26.4" y="187.2">1k</text>
<text x="44.2" y="187.2">GL0603UG01</text>
<text x="64.5" y="187.2">STATE_LED</text>
<text x="26.4" y="192.3">1k</text>
<text x="26.4" y="197.4">1k</text>
<text x="44.2" y="197.4">GL0603UG01</text>
<text x="44.2" y="192.3">GL0603UG01</text>
<text x="64.5" y="192.3">LAN_LED</text>
<text x="64.5" y="197.4">GPRS_LED</text>
</g>
<g font-size="2.3">
<text x="83.4" y="19.8">1</text>
<text x="83.4" y="22.4">2</text>
<text x="85.8" y="21.1">PE2</text>
<text x="85.8" y="23.6">PE3</text>
<text x="101.9" y="21.1">VDD</text>
<text x="102.1" y="23.6">VSS</text>
<text x="107.8" y="22.4">99</text>
<text x="107.8" y="19.8">100VCC3V3</text>
<text x="83.4" y="24.9">3</text>
<text x="83.4" y="27.5">4</text>
<text x="83.4" y="30">5</text>
<text x="85.8" y="26.2">PE4</text>
<text x="85.8" y="28.7">PE5</text>
<text x="102.4" y="28.7">PE0</text>
<text x="102.4" y="26.2">PE1</text>
<text x="107.8" y="30">96</text>
<text x="107.8" y="27.5">97</text>
<text x="107.8" y="24.9">98</text>
<text x="25.1" y="32.5">2</text>
<text x="31.5" y="32.5">1</text>
<text x="83.4" y="32.5">6</text>
<text x="83.4" y="35.1">7</text>
<text x="85.8" y="31.3">PE6</text>
<text x="85.8" y="33.8">VBAT</text>
<text x="102.4" y="33.8">PB8</text>
<text x="102.4" y="31.3">PB9</text>
<text x="107.8" y="35.1">94</text>
<text x="107.8" y="32.5">95</text>
<text x="223.1" y="32.5">1</text>
<text x="223.1" y="35.1">2</text>
<text x="225.5" y="33.8">VDD_IO</text>
<text x="247.9" y="33.8">ADC1</text>
<text x="255.1" y="35.1">15</text>
<text x="255.1" y="32.5">16</text>
<text x="83.4" y="37.6">8</text>
<text x="83.4" y="40.2">9</text>
<text x="85.8" y="36.3">PC13</text>
<text x="85.8" y="38.9">PC14</text>
<text x="85.8" y="41.4">PC15</text>
<text x="98.9" y="36.3">BOOT0</text>
<text x="102.4" y="41.4">PB6</text>
<text x="102.4" y="38.9">PB7</text>
<text x="107.8" y="40.2">92</text>
<text x="107.8" y="37.6">93</text>
<text x="223.1" y="37.6">3</text>
<text x="223.1" y="40.2">4</text>
<text x="225.5" y="36.3">NC</text>
<text x="225.5" y="38.9">NC</text>
<text x="225.5" y="41.4">SCL/SPC</text>
<text x="247.9" y="41.4">ADC3</text>
<text x="247.9" y="36.3">ADC2</text>
<text x="249.2" y="38.9">VDD</text>
<text x="255.1" y="40.2">13</text>
<text x="255.1" y="37.6">14</text>
<text x="22.6" y="47.8">4</text>
<text x="34" y="47.8">3</text>
<text x="82.1" y="42.7">10</text>
<text x="82.1" y="45.2">11</text>
<text x="82.1" y="47.8">12</text>
<text x="85.8" y="44">VSS</text>
<text x="85.8" y="46.5">VDD</text>
<text x="102.4" y="46.5">PB4</text>
<text x="102.4" y="44">PB5</text>
<text x="107.8" y="47.8">89</text>
<text x="107.8" y="45.2">90</text>
<text x="107.8" y="42.7">91</text>
<text x="223.1" y="42.7">5</text>
<text x="223.1" y="47.8">7</text>
<text x="225.5" y="44">GND</text>
<text x="225.5" y="46.5">SDA/SDI/SDO</text>
<text x="248.9" y="44">GND</text>
<text x="249.1" y="46.5">INT1</text>
<text x="255.1" y="47.8">10</text>
<text x="255.1" y="45.2">11</text>
<text x="255.1" y="42.7">12</text>
<text x="22.6" y="52.9">1</text>
<text x="34" y="52.9">2</text>
<text x="82.1" y="50.3">13</text>
<text x="82.1" y="52.9">14</text>
<text x="85.8" y="49">PH0</text>
<text x="85.8" y="51.6">PH1</text>
<text x="102.3" y="51.6">PD7</text>
<text x="102.4" y="49">PB3</text>
<text x="107.8" y="52.9">87</text>
<text x="107.8" y="50.3">88</text>
<text x="223.1" y="50.3">8</text>
<text x="225.5" y="49">SDO/SA0</text>
<text x="225.5" y="51.6">CS</text>
<text x="249.1" y="51.6">INT2</text>
<text x="249.3" y="49">RES</text>
<text x="255.1" y="50.3">9</text>
<text x="82.1" y="55.4">15</text>
<text x="82.1" y="57.9">16</text>
<text x="85.8" y="54.1">NRST</text>
<text x="85.8" y="56.7">PC0</text>
<text x="85.8" y="59.2">PC1</text>
<text x="102.3" y="59.2">PD4</text>
<text x="102.3" y="56.7">PD5</text>
<text x="102.3" y="54.1">PD6</text>
<text x="107.8" y="57.9">85</text>
<text x="107.8" y="55.4">86</text>
<text x="82.1" y="60.5">17</text>
<text x="82.1" y="63">18</text>
<text x="82.1" y="65.6">19</text>
<text x="85.8" y="61.7">PC2</text>
<text x="85.8" y="64.3">PC3</text>
<text x="102.3" y="64.3">PD2</text>
<text x="102.3" y="61.7">PD3</text>
<text x="107.8" y="65.6">82</text>
<text x="107.8" y="63">83</text>
<text x="107.8" y="60.5">84</text>
<text x="82.1" y="68.1">20</text>
<text x="82.1" y="70.6">21</text>
<text x="85.8" y="66.8">VDD</text>
<text x="85.8" y="69.4">VSSA</text>
<text x="85.8" y="71.9">VREF+</text>
<text x="101" y="71.9">PC12</text>
<text x="102.3" y="69.4">PD0</text>
<text x="102.3" y="66.8">PD1</text>
<text x="107.8" y="70.6">80</text>
<text x="107.8" y="68.1">81</text>
<text x="82.1" y="73.2">22</text>
<text x="82.1" y="75.7">23</text>
<text x="85.8" y="74.4">VDDA</text>
<text x="85.8" y="77">PA0</text>
<text x="101" y="77">PC10</text>
<text x="101" y="74.4">PC11</text>
<text x="107.8" y="75.7">78</text>
<text x="107.8" y="73.2">79</text>
<text x="82.1" y="80.8">25</text>
<text x="82.1" y="83.3">26</text>
<text x="85.8" y="79.5">PA1</text>
<text x="85.8" y="82.1">PA2</text>
<text x="101.1" y="82.1">PA14</text>
<text x="101.1" y="79.5">PA15</text>
<text x="107.8" y="83.3">75 VCC3V3</text>
<text x="107.8" y="80.8">76</text>
<text x="107.8" y="78.3">77</text>
<text x="177.4" y="80.8">1</text>
<text x="177.4" y="83.3">2</text>
<text x="179.8" y="82.1">1</text>
<text x="233.3" y="78.3">1</text>
<text x="233.3" y="80.8">2</text>
<text x="233.3" y="83.3">3</text>
<text x="235.6" y="79.5">MR#</text>
<text x="235.6" y="82.1">VCC</text>
<text x="243.8" y="82.1">RESET</text>
<text x="244.6" y="79.5">WDO#</text>
<text x="252.6" y="83.3">6</text>
<text x="252.6" y="80.8">7</text>
<text x="252.6" y="78.3">8</text>
<text x="82.1" y="85.9">27</text>
<text x="82.1" y="88.4">28</text>
<text x="85.8" y="84.6">PA3</text>
<text x="85.8" y="87.1">VSS</text>
<text x="85.8" y="89.7">VDD</text>
<text x="97.9" y="89.7">VCAP_2</text>
<text x="101.9" y="84.6">VDD</text>
<text x="102.1" y="87.1">VSS</text>
<text x="107.8" y="88.4">73</text>
<text x="107.8" y="85.9">74</text>
<text x="177.4" y="85.9">3</text>
<text x="177.4" y="88.4">4</text>
<text x="179.8" y="84.6">2</text>
<text x="179.8" y="87.1">3</text>
<text x="179.8" y="89.7">4</text>
<text x="233.3" y="85.9">4</text>
<text x="235.6" y="84.6">GND</text>
<text x="235.6" y="87.1">PFI</text>
<text x="245.5" y="87.1">PFO#</text>
<text x="247" y="84.6">WDI</text>
<text x="252.6" y="85.9">5</text>
<text x="82.1" y="91">29</text>
<text x="82.1" y="93.5">30</text>
<text x="85.8" y="92.2">PA4</text>
<text x="85.8" y="94.8">PA5</text>
<text x="101.1" y="94.8">PA12</text>
<text x="101.1" y="92.2">PA13</text>
<text x="107.8" y="93.5">71</text>
<text x="107.8" y="91">72</text>
<text x="82.1" y="96">31</text>
<text x="82.1" y="98.6">32</text>
<text x="82.1" y="101.1">33</text>
<text x="85.8" y="97.3">PA6</text>
<text x="85.8" y="99.8">PA7</text>
<text x="101.1" y="99.8">PA10</text>
<text x="101.1" y="97.3">PA11</text>
<text x="107.8" y="101.1">68</text>
<text x="107.8" y="98.6">69</text>
<text x="107.8" y="96">70</text>
<text x="136.8" y="98.6">1</text>
<text x="136.8" y="101.1">2</text>
<text x="139.1" y="99.8">1</text>
<text x="82.1" y="103.7">34</text>
<text x="82.1" y="106.2">35</text>
<text x="85.8" y="102.4">PC4</text>
<text x="85.8" y="104.9">PC5</text>
<text x="85.8" y="107.5">PB0</text>
<text x="102.3" y="107.5">PC9</text>
<text x="102.4" y="104.9">PA8</text>
<text x="102.4" y="102.4">PA9</text>
<text x="107.8" y="106.2">66</text>
<text x="107.8" y="103.7">67</text>
<text x="139.1" y="102.4">2</text>
<text x="82.1" y="108.7">36</text>
<text x="82.1" y="111.3">37</text>
<text x="82.1" y="113.8">38</text>
<text x="85.8" y="110">PB1</text>
<text x="85.8" y="112.5">PB2</text>
<text x="102.3" y="112.5">PC7</text>
<text x="102.3" y="110">PC8</text>
<text x="107.8" y="113.8">63</text>
<text x="107.8" y="111.3">64</text>
<text x="107.8" y="108.7">65</text>
<text x="82.1" y="116.4">39</text>
<text x="82.1" y="118.9">40</text>
<text x="85.8" y="115.1">PE7</text>
<text x="85.8" y="117.6">PE8</text>
<text x="101" y="117.6">PD15</text>
<text x="102.3" y="115.1">PC6</text>
<text x="107.8" y="118.9">61</text>
<text x="107.8" y="116.4">62</text>
<text x="82.1" y="121.4">41</text>
<text x="82.1" y="124">42</text>
<text x="85.8" y="120.2">PE9</text>
<text x="85.8" y="122.7">PE10</text>
<text x="85.8" y="125.2">PE11</text>
<text x="101" y="125.2">PD12</text>
<text x="101" y="122.7">PD13</text>
<text x="101" y="120.2">PD14</text>
<text x="107.8" y="124">59</text>
<text x="107.8" y="121.4">60</text>
<text x="197.7" y="124">1</text>
<text x="200.1" y="125.2">NC</text>
<text x="207.6" y="125.2">NC</text>
<text x="212" y="124">6</text>
<text x="82.1" y="126.5">43</text>
<text x="82.1" y="129.1">44</text>
<text x="82.1" y="131.6">45</text>
<text x="85.8" y="127.8">PE12</text>
<text x="85.8" y="130.3">PE13</text>
<text x="101" y="130.3">PD10</text>
<text x="101" y="127.8">PD11</text>
<text x="107.8" y="131.6">56</text>
<text x="107.8" y="129.1">57</text>
<text x="107.8" y="126.5">58</text>
<text x="197.7" y="126.5">2</text>
<text x="197.7" y="129.1">3</text>
<text x="200.1" y="127.8">VDD GND</text>
<text x="200.1" y="130.3">SCL SDA</text>
<text x="212" y="129.1">4</text>
<text x="212" y="126.5">5</text>
<text x="82.1" y="134.1">46</text>
<text x="82.1" y="136.7">47</text>
<text x="85.8" y="132.9">PE14</text>
<text x="85.8" y="135.4">PE15</text>
<text x="85.8" y="137.9">PB10</text>
<text x="101.1" y="137.9">PB15</text>
<text x="102.3" y="135.4">PD8</text>
<text x="102.3" y="132.9">PD9</text>
<text x="107.8" y="136.7">54</text>
<text x="107.8" y="134.1">55</text>
<text x="82.1" y="139.2">48</text>
<text x="82.1" y="141.8">49</text>
<text x="85.8" y="140.5">PB11</text>
<text x="85.8" y="143">VCAP_1</text>
<text x="101.1" y="143">PB13</text>
<text x="101.1" y="140.5">PB14</text>
<text x="107.8" y="141.8">52</text>
<text x="107.8" y="139.2">53</text>
<text x="82.1" y="144.3">50</text>
<text x="85.8" y="145.6">VDD</text>
<text x="101.1" y="145.6">PB12</text>
<text x="107.8" y="144.3">51</text>
<text x="179.9" y="144.3">1</text>
<text x="179.9" y="146.8">2</text>
<text x="182.3" y="145.6">CS#</text>
<text x="182.3" y="148.1">DO(IO1)</text>
<text x="203.4" y="148.1">HOLD# or RESET#(IO3)</text>
<text x="223.8" y="145.6">VCC</text>
<text x="229.7" y="149.4">6</text>
<text x="229.7" y="146.8">7</text>
<text x="229.7" y="144.3">8</text>
<text x="179.9" y="151.9">4</text>
<text x="182.3" y="150.6">WP#(IO2)</text>
<text x="182.3" y="153.2">GND</text>
<text x="221.1" y="153.2">DI(IO0)</text>
<text x="224.2" y="150.6">CLK</text>
<text x="229.7" y="151.9">5</text>
<text x="95" y="164.6">1</text>
<text x="103.9" y="164.6">2</text>
</g>
</svg>
